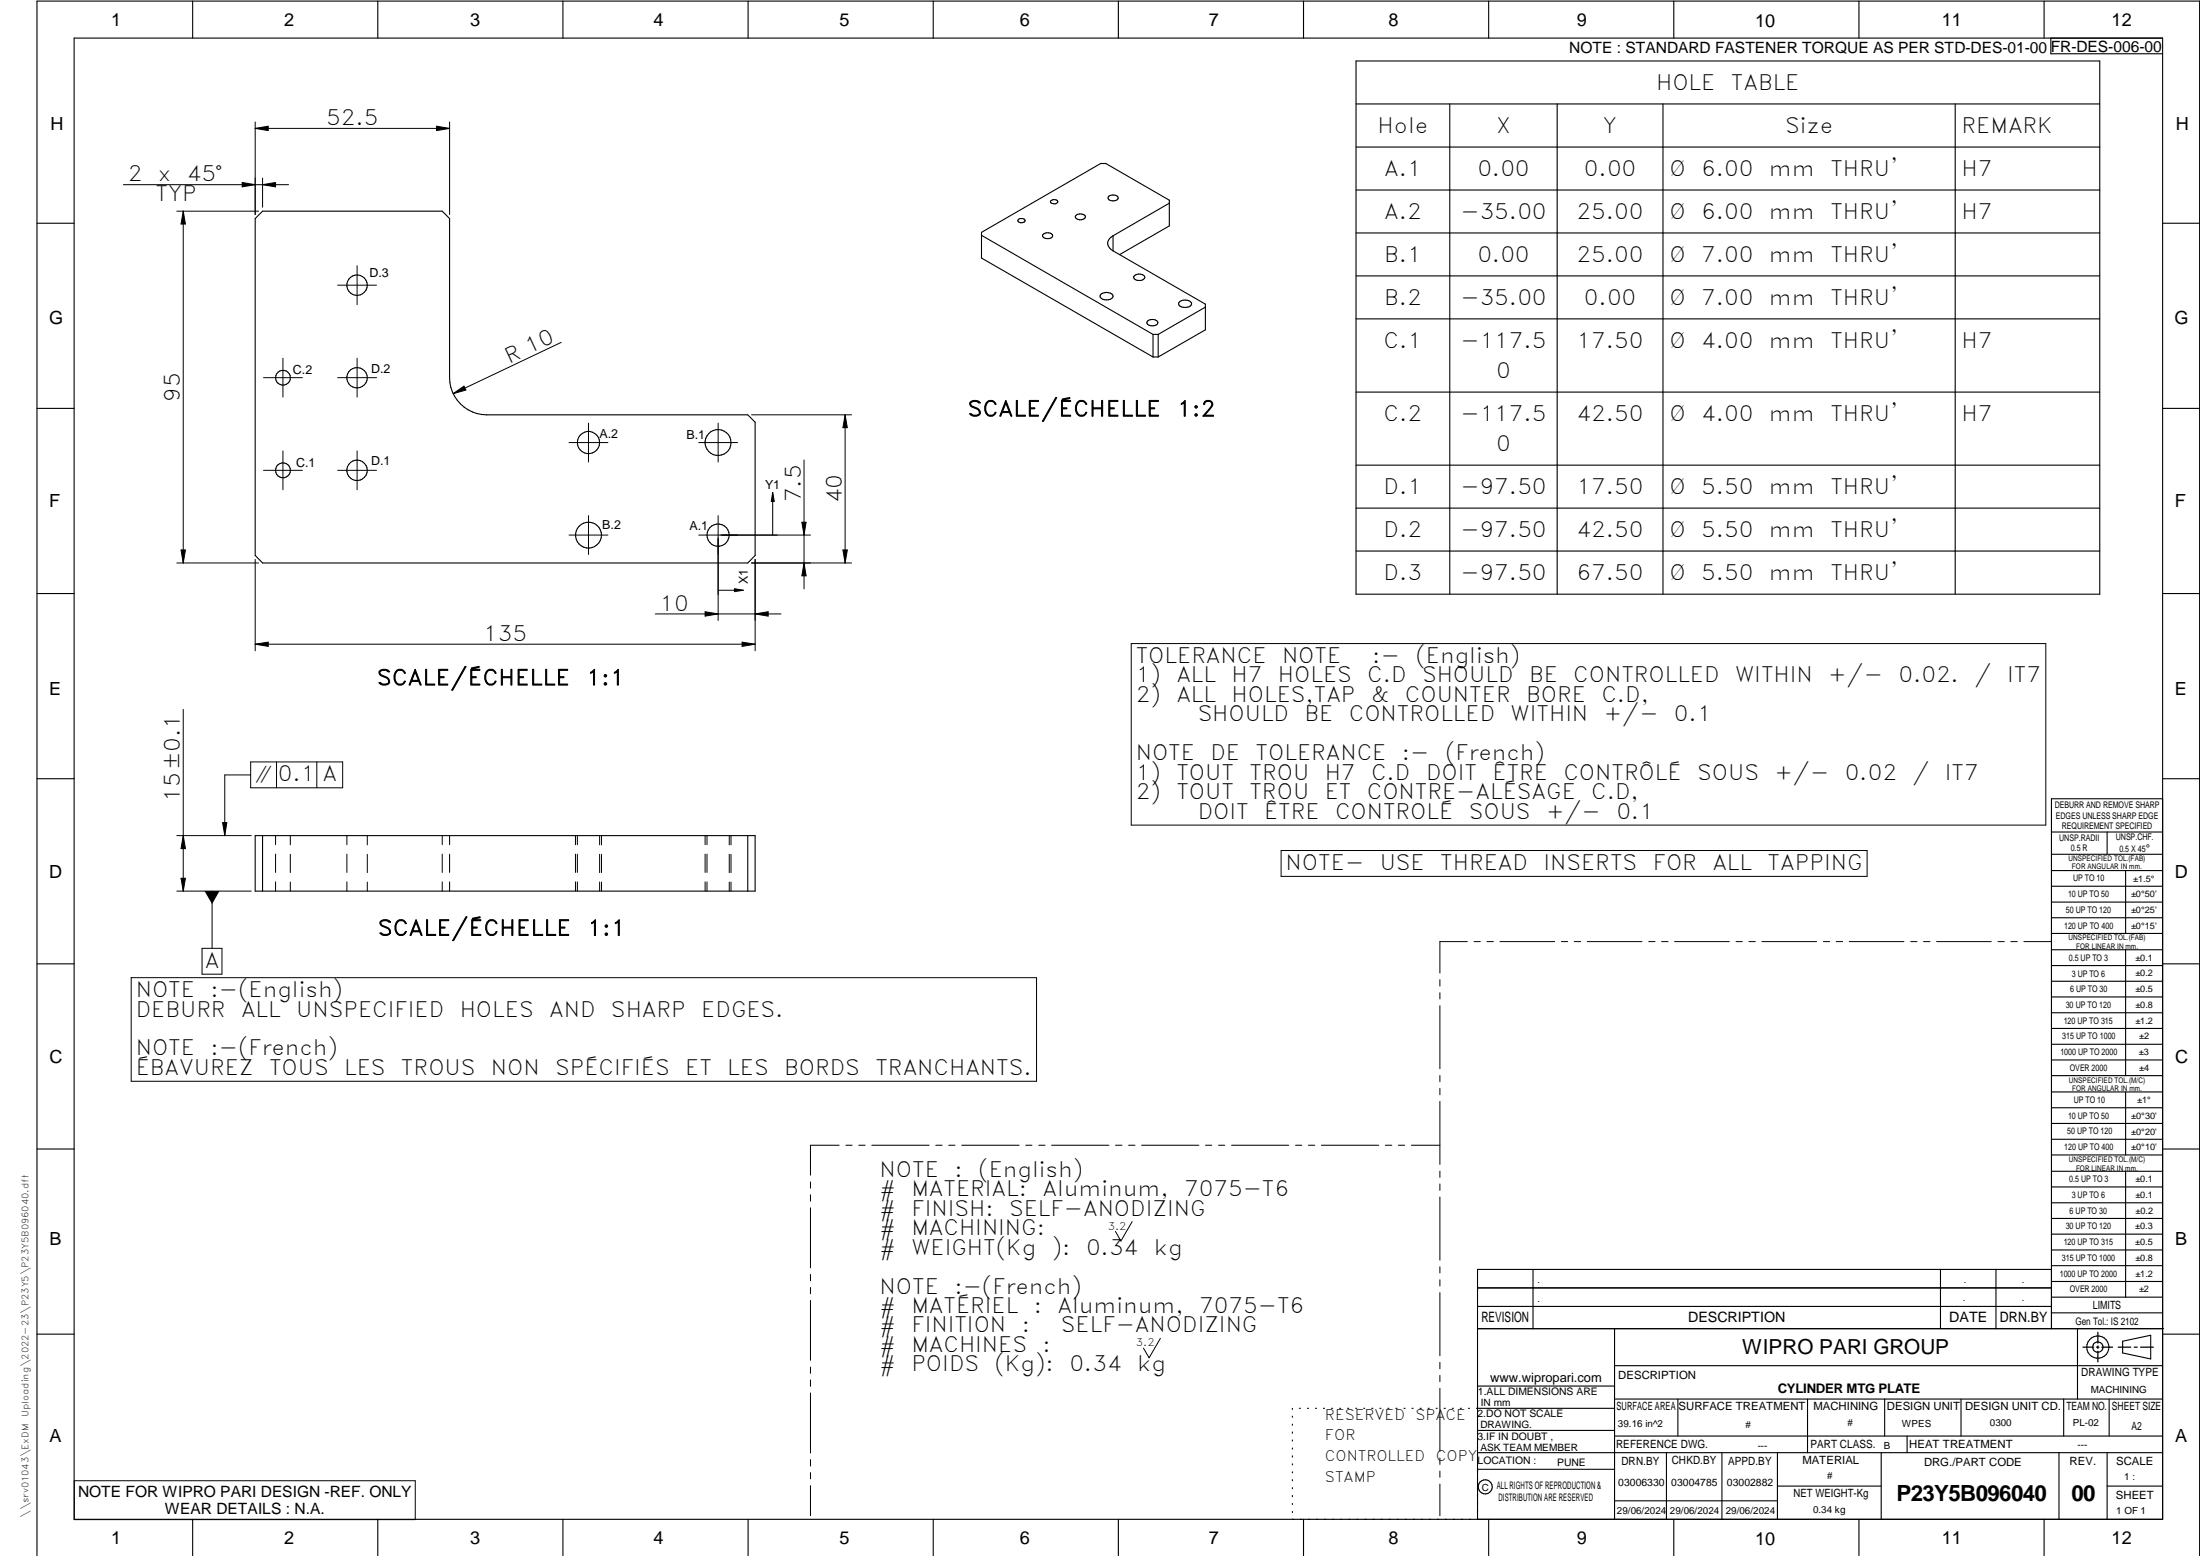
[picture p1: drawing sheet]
<svg xmlns="http://www.w3.org/2000/svg" width="594mm" height="420mm" viewBox="0 0 594 420" stroke-linecap="round" stroke-linejoin="round" font-family="sans-serif">
<g fill="none" stroke="#000" stroke-width=".3">
<path d="M20 10.3h564v400h-564zM52 .3v10M102 .3v10M152 .3v10M202 .3v10M252 .3v10M302 .3v10M352 .3v10M366.2 16.5h200.8v143.9h-200.8zM402 .3v10M452 .3v10M502 .3v10"/>
<path d="M552 .3v10M553.8 10.3v4.2h30.2M366.2 28.1h200.8M366.2 39.7h200.8M391.5 28.1v132.3M420.5 28.1v132.3M449.1 28.1v132.3M528 28.1v132.3M70.9 57h48.5l2 2v43a10 10 0 0 0 10 10h70.5l2 2v36l-2 2h-131l-2-2v-91zM275 59.2l.3-.1a1.17 1.17 0 0 1 1.5 .5 1.05 1.05 0 0 1-1 .6 1.05 1.05 0 0 1-.9-.8zM283.8 54.1l.8-.2a.75 .75 0 0 1 1 .8 1.17 1.17 0 0 1-1.9-.3zM290.7 58l.8-.2a1.05 1.05 0 0 1 1.5 1 1.64 1.64 0 0 1-2.6-.3z"/>
<path d="M299.5 52.9l.8-.2a1.06 1.06 0 0 1 1.6 1 1.7 1.7 0 0 1-2.7-.2zM315.8 54.9l-15.2 8.8M366.2 51.3h200.8M10 60.3h10M265 63.5l46.4 26.8M281.6 63.4a1.67 1.67 0 0 1 2.7 .3 1.6 1.6 0 0 1-2.8 0zM297.4 79.4a2.21 2.21 0 0 1 3.2 .6 2.03 2.03 0 0 1-3.6 0zM300.6 67.7l24.9 14.4v7l-12.7 7.3M300.6 63.7v4M300.6 63.7a2.15 2.15 0 0 0-1.5 2 2.15 2.15 0 0 0 1.5 2M302.3 68.7l13.5-7.7v-6.9l-17.2-9.9h-1.4l-32.2 18.5v7l46.4 26.7M306.3 74.5a1.86 1.86 0 0 1 2.9 .4 1.78 1.78 0 0 1-3.1 .1z"/>
<path d="M366.2 62.9h200.8M366.2 74.5h200.8M584 60.3h10M309.9 86.7a1.8 1.8 0 0 1 2.8 .4 1.74 1.74 0 0 1-3 .1zM311.4 90.3h1.4M311.4 96.4h1.4M311.4 90.3v6.1M312.8 90.3v6.1M318.6 81.4a2.12 2.12 0 0 1 3.2 .6 2.07 2.07 0 0 1-3.5 0zM325.5 82.9l-12.7 7.4M366.2 86.1h200.8M10 110.3h10"/>
<path d="M190.4 119.9a3.5 3.5 0 0 1 4.6-3.8 3.5 3.5 0 0 1 1.4 5.8 3.5 3.5 0 0 1-5.8-1.3l-.2-.7M366.2 105.9h200.8M584 110.3h10M366.2 125.6h200.8M366.2 137.2h200.8M366.2 148.8h200.8M10 160.3h10M584 160.3h10M10 210.3h10M584 215.7h-30v143.1M584 210.3h10M68.9 225.6h135v15h-135z"/>
<path d="M70.9 225.6v15M201.9 225.6v15M554 224.7h30M554 230.7h30M554 235.1h30M554 239.3h30M569 224.7v6M574 235.1v17M554 243.6h30M554 247.8h30M554 252.1h30M554 256.5h30"/>
<path d="M574 256.5v33.9M10 260.3h10M554 260.7h30M554 265h30M554 269.2h30M554 273.5h30M554 277.7h30M584 260.3h10M554 282h30M554 286.2h30M554 290.4h30M554 294.9h30"/>
<path d="M554 299.1h30M574 294.9v17M10 310.3h10M554 303.4h30M554 307.6h30M554 311.9h30M554 316.3h30M574 316.3v34M584 310.3h10M554 320.5h30M554 324.8h30M554 329h30"/>
<path d="M554 333.2h30M554 337.5h30M399 358.8h185.2M399 352.8h155M399 347.8h155M414 342.8v16M436 358.8v51.5M524 342.8v16M539 342.8v16M554 341.8h30M554 346h30M554 350.3h30"/>
<path d="M554 354.5h30M554 342.8h-155v67.5M561 358.8v19M10 360.3h10M399 374.3h37M436 377.8h148M453.1 377.8v10M488.1 377.8v14.5M508.9 377.8v10M529.5 377.8v10M557.3 377.8v10M569.5 377.8v10"/>
<path d="M573.2 362.2l7.6-1.6v6.3l-7.6-1.6zM584 368.8h-148M584 360.3h10M349 380.3v.3M349 382.4v.3M349 384.6v.3M349 386.7v.3M349 388.8v.3M349 391v.3M349 393.1v.3M349 395.3v.3M349 397.4v.3"/>
<path d="M349 399.5v.3M350.9 380.3h.2M353.1 380.3h.2M355.2 380.3h.3M357.4 380.3h.3M359.6 380.3h.3M361.7 380.3h.3M363.9 380.3h.3M366.1 380.3h.3M368.3 380.3h.2M370.4 380.3h.3M372.6 380.3h.3"/>
<path d="M374.8 380.3h.3M376.9 380.3h.4M379.1 380.3h.3M381.3 380.3h.3M383.4 380.3h.4M385.6 380.3h.3M387.8 380.3h.3M390 380.3h.3M392.2 380.3h.3M394.3 380.3h.3M396.5 380.3h.3M398.7 380.3h37.3"/>
<path d="M399 396.7h37M399 392.3h185M399 386.2h37M436 387.8h148M450 392.3v18M465 392.3v18M480 392.3v18M508 392.3v18M515 387.8v4.5M556 392.3v18M569 392.3v18M52 410.3v9.7"/>
<path d="M102 410.3v9.7M152 410.3v9.7M202 410.3v9.7M252 410.3v9.7M302 410.3v9.7M349 401.7v.3M349 403.8v.4M349 406v.3M349 408.1v.3M352 410.3v9.7M402 410.3v9.7M436 405.3h44"/>
<path d="M452 410.3v9.7M480 401.3h28M502 410.3v9.7M552 410.3v9.7M569 401.3h15M10 420v-419.7h584v419.7"/>
<circle cx="96.4" cy="77" r="2.76"/>
<circle cx="76.4" cy="102" r="1.99"/>
<circle cx="96.4" cy="102" r="2.75"/>
<circle cx="158.9" cy="119.5" r="2.99"/>
<circle cx="76.4" cy="127" r="2"/>
<circle cx="96.4" cy="127" r="2.76"/>
<circle cx="158.9" cy="144.5" r="3.5"/>
<circle cx="193.9" cy="144.5" r="3"/>
<circle cx="566.5" cy="363.7" r="1.39"/>
<circle cx="566.5" cy="363.8" r="3"/>
<circle cx="401.1" cy="401.5" r="1.9"/>
</g>
<g fill="none" stroke="#000" stroke-width=".27">
<path d="M68.9 34.7l3.5-.6v1.2zM68.9 32.9v25.1M68.9 34.7h52.5M117.9 34.1l3.5 .6-3.5 .6zM121.4 32.9v25.1M33.3 49.9h44.6M47.7 57h22.1M49.5 57l.6 3.5h-1.2zM49.5 57v95M65.4 49.3l3.5 .6-3.5 .6zM70.9 49.9l3.5-.6v1.2zM70.9 48.1v7.9"/>
<path d="M91.2 77h10.5M96.4 71.8v10.5M76.4 96.7v10.5M96.4 96.7v10.5M151.5 92.5l-29.1 13.8M71.2 102h10.5M91.2 102h10.5M122.4 106.3l2.9-2 .5 1zM153.7 119.5h10.5M158.9 114.3v10.5M188.7 119.5h10.5M193.9 114.3v10.5"/>
<path d="M202.9 112h27M228.2 112l.6 3.5h-1.2zM228.2 112v40M71.2 127h10.5M76.4 121.8v10.4M91.2 127h10.5M96.4 121.8v10.4M158.9 139.2v10.5M193.9 139.2v28.4M208.7 133v11.5M208.7 133l.4 2.4h-.8zM217.1 124.2v34.8"/>
<path d="M47.7 152h22.1M48.9 148.5h1.2l-.6 3.5zM68.9 151v24.7M153.7 144.5h10.5M188.7 144.5h30.2M193.9 159.4h6.8M198.3 159l2.4 .4-2.4 .4zM203.9 151v24.7M216.5 141h1.2l-.6 3.5zM217.1 152l.6 3.5h-1.2zM227.6 148.5h1.2l-.6 3.5zM229.9 152h-27"/>
<path d="M68.9 173.9l3.5-.5v1.1zM68.9 173.9h135M176.9 165.8h34M190.4 165.2l3.5 .6-3.5 .6zM200.4 173.4l3.5 .5-3.5 .6zM203.9 165.8l3.5-.6v1.2zM305.5 173.8h246.9v49h-246.9zM49.5 191.6v49M67.7 205.7h24.8v7h-24.8zM67.7 209.3h-7v16.3M74.7 205.7v7M85.5 205.7v7"/>
<path d="M47.7 225.6h20.2M48.9 237.2h1.2l-.6 3.4zM49.5 225.6l.6 3.6h-1.2zM60.1 222.1h1.1l-.5 3.5zM74.4 225.6v2.5M74.4 230.6v5M74.4 238.1v2.5M78.4 225.6v2.5M78.4 230.7v4.9M78.4 238.2v2.4M93.7 225.6v2.5M93.7 230.6v5"/>
<path d="M93.7 238.1v2.5M99.2 225.6v2.5M99.2 230.7v4.9M99.2 238.2v2.4M119.4 225.6v2.5M119.4 230.6v5M119.4 238.1v2.5M121.4 225.6v2.5M121.4 230.6v5M121.4 238.1v2.5M155.4 225.6v2.5M155.4 230.6v5"/>
<path d="M155.4 238.1v2.5M155.9 225.6v2.5M155.9 230.6v5M155.9 238.1v2.5M161.9 225.6v2.5M161.9 230.7v4.9M161.9 238.2v2.4M162.4 225.6v2.5M162.4 230.7v4.9M162.4 238.2v2.4M190.4 225.6v2.5M190.4 230.6v5"/>
<path d="M190.4 238.1v2.5M190.9 225.6v2.5M190.9 230.6v5M190.9 238.1v2.5M196.9 225.6v2.5M196.9 230.7v4.9M196.9 238.2v2.4M197.4 225.6v2.5M197.4 230.7v4.9M197.4 238.2v2.4M345.9 229.7h158.3v6.9h-158.3zM47.7 240.6h20.2"/>
<path d="M54.6 256.1h5.3v7h-5.3zM57.3 240.6v15.5M396.2 254.3h-7.4v8.5M398.1 254.3h1.6M401.5 254.3h1.8M405 254.3h14.8M421.6 254.3h1.7M425.1 254.3h1.7M428.6 254.3h14.8M445.2 254.3h1.7M448.7 254.3h1.7M452.2 254.3h14.8"/>
<path d="M468.8 254.3h1.7M472.3 254.3h1.7M475.8 254.3h14.8M492.4 254.3h1.7M495.8 254.3h1.8M499.4 254.3h14.7M516 254.3h1.6M519.4 254.3h1.8M522.9 254.3h14.8M539.5 254.3h1.7M543 254.3h1.7M546.5 254.3h7.4"/>
<path d="M35.4 264h244.5v28h-244.5zM388.8 264.5v1.8M388.8 268.1v1.6M388.8 271.6v17M388.8 290.4v1.7M388.8 293.9v1.7M388.8 297.4v17M218.9 319.2v1.6M226.6 309.2h-7.7v8.1M228.4 309.2h1.7M231.9 309.2h1.7M235.4 309.2h15.5"/>
<path d="M252.7 309.2h1.7M256.2 309.2h1.7M259.7 309.2h15.5M277 309.2h1.7M280.5 309.2h1.7M284 309.2h15.5M301.2 309.2h1.8M304.8 309.2h1.7M308.3 309.2h15.5M325.5 309.2h1.7M329.1 309.2h1.6M332.6 309.2h15.4"/>
<path d="M349.8 309.2h1.7M353.3 309.2h1.7M356.8 309.2h15.5M374.1 309.2h1.7M377.6 309.2h1.7M381.1 309.2h7.7M388.8 316.2v1.7M388.8 319.7v1.7M218.9 322.6v1.8M218.9 326.1v16.2M305.7 329.9l-3 5.2-1.5-2.6M388.8 323.2v17.1"/>
<path d="M218.9 344.1v1.8M218.9 347.6v1.7M218.9 351.2v16.1M388.8 342.1v1.6M388.8 345.6v1.7M388.8 349v17.1M218.9 369.1v1.7M218.9 372.6v1.8M218.9 376.1v16.2M313.3 361.4l-3 5.2-1.5-2.6M388.8 367.9v1.7M388.8 371.4v1.7"/>
<path d="M388.8 374.9v17M20.1 399.8h92v10.5h-92zM218.9 394.1v1.8M218.9 397.6v1.7M388.8 393.7v1.7M388.8 397.2v1.7M218.9 401.2v8.1M388.8 400.7v8.6"/>
</g>
<path d="M566.5 359.7v3M562.5 363.8h2.9M566.1 363.8h.7M566.5 363.4v.7M566.5 364.9v2.8M567.6 363.8h2.9M572 363.8h3.4M576.3 363.8h.8M578 363.8h3.5" fill="none" stroke="#000" stroke-width=".34"/>
<g fill="#000">
<path d="M68.9 34.7l3.5-.6v1.2zM117.9 34.1l3.5 .6-3.5 .6zM65.4 49.3l3.5 .6-3.5 .6zM70.9 49.9l3.5-.6v1.2zM49.5 57l.6 3.5h-1.2zM122.4 106.3l2.9-2 .5 1zM228.2 112l.6 3.5h-1.2zM208.7 133l.4 2.4h-.8zM48.9 148.5h1.2l-.6 3.5zM198.3 159l2.4 .4-2.4 .4zM217.1 152l.6 3.5h-1.2zM216.5 141h1.2l-.6 3.5z"/>
<path d="M227.6 148.5h1.2l-.6 3.5zM68.9 173.9l3.5-.5v1.1zM190.4 165.2l3.5 .6-3.5 .6zM200.4 173.4l3.5 .5-3.5 .6zM203.9 165.8l3.5-.6v1.2zM49.5 225.6l.6 3.6h-1.2zM48.9 237.2h1.2l-.6 3.4zM60.1 222.1h1.1l-.5 3.5zM55.2 240.6h4.1l-2 3.5z"/>
</g>
<g font-size="6">
<text x="512.1" y="405.2">P23Y5B096040</text>
<text x="559.4" y="405.2">00</text>
</g>
<g font-size="5.7">
<text x="447.2" y="24.2">HOLE</text>
<text x="467.4" y="24.2">TABLE</text>
<text x="88.1" y="33.8">52.5</text>
<text x="372" y="35.8">Hole</text>
<text x="404" y="35.8">X</text>
<text x="432.9" y="35.8">Y</text>
<text x="482" y="35.8">Size</text>
<text x="529.7" y="35.8">REMARK</text>
<text x="373.8" y="47.4">A.1</text>
<text x="398.9" y="47.4">0.00</text>
<text x="427.7" y="47.4">0.00</text>
<text x="450.8" y="47.4">Ø</text>
<text x="459.4" y="47.4">6.00</text>
<text x="477.7" y="47.4">mm</text>
<text x="494.3" y="47.4">THRU'</text>
<text x="529.7" y="47.4">H7</text>
<text x="34.5" y="49">2</text>
<text x="42.7" y="49">x</text>
<text x="50.5" y="49">45°</text>
<text x="42" y="54.2">TYP</text>
<text x="373.8" y="59">A.2</text>
<text x="394.4" y="59">-35.00</text>
<text x="425.7" y="59">25.00</text>
<text x="450.8" y="59">Ø</text>
<text x="459.4" y="59">6.00</text>
<text x="477.7" y="59">mm</text>
<text x="494.3" y="59">THRU'</text>
<text x="529.7" y="59">H7</text>
<text x="373.8" y="70.6">B.1</text>
<text x="398.9" y="70.6">0.00</text>
<text x="425.7" y="70.6">25.00</text>
<text x="450.8" y="70.6">Ø</text>
<text x="459.4" y="70.6">7.00</text>
<text x="477.7" y="70.6">mm</text>
<text x="494.3" y="70.6">THRU'</text>
<text x="373.8" y="82.3">B.2</text>
<text x="394.4" y="82.3">-35.00</text>
<text x="427.7" y="82.3">0.00</text>
<text x="450.8" y="82.3">Ø</text>
<text x="459.4" y="82.3">7.00</text>
<text x="477.7" y="82.3">mm</text>
<text x="494.3" y="82.3">THRU'</text>
<text x="373.6" y="93.9">C.1</text>
<text x="394.4" y="93.9">-117.5</text>
<text x="425.7" y="93.9">17.50</text>
<text x="450.8" y="93.9">Ø</text>
<text x="459.4" y="93.9">4.00</text>
<text x="477.7" y="93.9">mm</text>
<text x="494.3" y="93.9">THRU'</text>
<text x="529.7" y="93.9">H7</text>
<text x="137.4" y="98.2" transform="rotate(-25 137.4 98.2)">R 10</text>
<text x="404" y="102">0</text>
<text x="48.6" y="108.5" transform="rotate(-90 48.6 108.5)">95</text>
<text x="261.3" y="112.4">SCALE/ÉCHELLE</text>
<text x="317.8" y="112.4">1:2</text>
<text x="373.6" y="113.6">C.2</text>
<text x="394.4" y="113.6">-117.5</text>
<text x="425.7" y="113.6">42.50</text>
<text x="450.8" y="113.6">Ø</text>
<text x="459.4" y="113.6">4.00</text>
<text x="477.7" y="113.6">mm</text>
<text x="494.3" y="113.6">THRU'</text>
<text x="529.7" y="113.6">H7</text>
<text x="404" y="121.7">0</text>
<text x="216.2" y="135.6" transform="rotate(-90 216.2 135.6)">7.5</text>
<text x="227.3" y="135.9" transform="rotate(-90 227.3 135.9)">40</text>
<text x="373.6" y="133.3">D.1</text>
<text x="394.4" y="133.3">-97.50</text>
<text x="425.7" y="133.3">17.50</text>
<text x="450.8" y="133.3">Ø</text>
<text x="459.4" y="133.3">5.50</text>
<text x="477.7" y="133.3">mm</text>
<text x="494.3" y="133.3">THRU'</text>
<text x="373.6" y="144.9">D.2</text>
<text x="394.4" y="144.9">-97.50</text>
<text x="425.7" y="144.9">42.50</text>
<text x="450.8" y="144.9">Ø</text>
<text x="459.4" y="144.9">5.50</text>
<text x="477.7" y="144.9">mm</text>
<text x="494.3" y="144.9">THRU'</text>
<text x="373.6" y="156.5">D.3</text>
<text x="394.4" y="156.5">-97.50</text>
<text x="425.7" y="156.5">67.50</text>
<text x="450.8" y="156.5">Ø</text>
<text x="459.4" y="156.5">5.50</text>
<text x="477.7" y="156.5">mm</text>
<text x="494.3" y="156.5">THRU'</text>
<text x="178.1" y="164.9">10</text>
<text x="130.5" y="173.1">135</text>
<text x="306.7" y="179">TOLERANCE</text>
<text x="346.2" y="179">NOTE</text>
<text x="370.6" y="179">:-</text>
<text x="382.2" y="179">(English)</text>
<text x="101.8" y="185">SCALE/ÉCHELLE</text>
<text x="158.3" y="185">1:1</text>
<text x="306.7" y="184.3">1)</text>
<text x="317.7" y="184.3">ALL</text>
<text x="332.6" y="184.3">H7</text>
<text x="345.1" y="184.3">HOLES</text>
<text x="369.2" y="184.3">C.D</text>
<text x="384" y="184.3">SHOULD</text>
<text x="412.9" y="184.3">BE</text>
<text x="424.9" y="184.3">CONTROLLED</text>
<text x="468.5" y="184.3">WITHIN</text>
<text x="493.7" y="184.3">+/-</text>
<text x="512.7" y="184.3">0.02.</text>
<text x="533.2" y="184.3">/</text>
<text x="542" y="184.3">IT7</text>
<text x="306.7" y="189.5">2)</text>
<text x="317.7" y="189.5">ALL</text>
<text x="332.6" y="189.5">HOLES,TAP</text>
<text x="370.2" y="189.5">&amp;</text>
<text x="379.4" y="189.5">COUNTER</text>
<text x="412.1" y="189.5">BORE</text>
<text x="432.4" y="189.5">C.D,</text>
<text x="323.4" y="194.8">SHOULD</text>
<text x="352.3" y="194.8">BE</text>
<text x="364.2" y="194.8">CONTROLLED</text>
<text x="407.9" y="194.8">WITHIN</text>
<text x="433.1" y="194.8">+/-</text>
<text x="452" y="194.8">0.1</text>
<text x="306.7" y="205.3">NOTE</text>
<text x="326.9" y="205.3">DE</text>
<text x="339.1" y="205.3">TOLERANCE</text>
<text x="378.6" y="205.3">:-</text>
<text x="390.2" y="205.3">(French)</text>
<text x="75.1" y="211">0.1 A</text>
<text x="306.7" y="210.5">1)</text>
<text x="306.7" y="215.8">2)</text>
<text x="317.7" y="215.8">TOUT</text>
<text x="317.7" y="210.5">TOUT</text>
<text x="337.4" y="215.8">TROU</text>
<text x="337.4" y="210.5">TROU</text>
<text x="357.7" y="215.8">ET</text>
<text x="357.7" y="210.5">H7</text>
<text x="369.1" y="215.8">CONTRE-ALÉSAGE</text>
<text x="370.3" y="210.5">C.D</text>
<text x="385.1" y="210.5">DOIT</text>
<text x="403" y="210.5">ÊTRE</text>
<text x="422.2" y="210.5">CONTRÔLÉ</text>
<text x="429.7" y="215.8">C.D,</text>
<text x="458.3" y="210.5">SOUS</text>
<text x="479.2" y="210.5">+/-</text>
<text x="498.1" y="210.5">0.02</text>
<text x="516.4" y="210.5">/</text>
<text x="525.2" y="210.5">IT7</text>
<text x="48.6" y="216.5" transform="rotate(-90 48.6 216.5)">15±0.1</text>
<text x="323.4" y="221">DOIT</text>
<text x="341.4" y="221">ÊTRE</text>
<text x="360.5" y="221">CONTROLÉ</text>
<text x="396.7" y="221">SOUS</text>
<text x="417.5" y="221">+/-</text>
<text x="436.5" y="221">0.1</text>
<text x="347.2" y="234.9">NOTE-</text>
<text x="372.6" y="234.9">USE</text>
<text x="388.9" y="234.9">THREAD</text>
<text x="416.8" y="234.9">INSERTS</text>
<text x="446.3" y="234.9">FOR</text>
<text x="462.4" y="234.9">ALL</text>
<text x="477.3" y="234.9">TAPPING</text>
<text x="102" y="252.6">SCALE/ÉCHELLE</text>
<text x="158.6" y="252.6">1:1</text>
<text x="55.3" y="261.3">A</text>
<text x="36.7" y="269.2">NOTE</text>
<text x="56.8" y="269.2">:-(English)</text>
<text x="36.7" y="274.5">DEBURR</text>
<text x="65.1" y="274.5">ALL</text>
<text x="80" y="274.5">UNSPECIFIED</text>
<text x="124.1" y="274.5">HOLES</text>
<text x="148.3" y="274.5">AND</text>
<text x="165" y="274.5">SHARP</text>
<text x="189.4" y="274.5">EDGES.</text>
<text x="36.7" y="285">NOTE</text>
<text x="56.8" y="285">:-(French)</text>
<text x="36.7" y="290.2">ÉBAVUREZ</text>
<text x="72.7" y="290.2">TOUS</text>
<text x="93" y="290.2">LES</text>
<text x="108.3" y="290.2">TROUS</text>
<text x="132.6" y="290.2">NON</text>
<text x="149.9" y="290.2">SPÉCIFIÉS</text>
<text x="185" y="290.2">ET</text>
<text x="196.4" y="290.2">LES</text>
<text x="211.8" y="290.2">BORDS</text>
<text x="236.4" y="290.2">TRANCHANTS.</text>
<text x="237.5" y="317.8">NOTE</text>
<text x="257.7" y="317.8">:</text>
<text x="264.1" y="317.8">(English)</text>
<text x="237.5" y="323">#</text>
<text x="246.1" y="323">MATERIAL:</text>
<text x="281.5" y="323">Aluminum,</text>
<text x="319.8" y="323">7075-T6</text>
<text x="237.5" y="328.3">#</text>
<text x="246.1" y="328.3">FINISH:</text>
<text x="272.5" y="328.3">SELF-ANODIZING</text>
<text x="237.5" y="333.5">#</text>
<text x="246.1" y="333.5">MACHINING:</text>
<text x="237.5" y="338.8">#</text>
<text x="246.1" y="338.8">WEIGHT(Kg</text>
<text x="284" y="338.8">):</text>
<text x="293.3" y="338.8">0.34</text>
<text x="311.6" y="338.8">kg</text>
<text x="237.5" y="349.3">NOTE</text>
<text x="257.7" y="349.3">:-(French)</text>
<text x="237.5" y="354.5">#</text>
<text x="237.5" y="359.8">#</text>
<text x="246.1" y="359.8">FINITION</text>
<text x="246.1" y="354.5">MATÉRIEL</text>
<text x="275.9" y="359.8">:</text>
<text x="279.2" y="354.5">:</text>
<text x="285.6" y="354.5">Aluminum,</text>
<text x="286.5" y="359.8">SELF-ANODIZING</text>
<text x="323.8" y="354.5">7075-T6</text>
<text x="237.5" y="365">#</text>
<text x="246.1" y="365">MACHINES</text>
<text x="281.5" y="365">:</text>
<text x="237.5" y="370.3">#</text>
<text x="246.1" y="370.3">POIDS</text>
<text x="268.5" y="370.3">(Kg):</text>
<text x="288.8" y="370.3">0.34</text>
<text x="307.1" y="370.3">kg</text>
</g>
<text font-size="5.6" x="470.5" y="365.5">WIPRO PARI GROUP</text>
<text font-size="5.4" x="69" y="211">i</text>
<g font-size="4.9">
<text x="30" y="6.9">1</text>
<text x="76.7" y="6.9">2</text>
<text x="127" y="6.9">3</text>
<text x="176.5" y="6.9">4</text>
<text x="226.7" y="6.9">5</text>
<text x="275.4" y="6.9">6</text>
<text x="326.4" y="6.9">7</text>
<text x="375" y="6.9">8</text>
<text x="425.8" y="6.9">9</text>
<text x="473.9" y="7.3">10</text>
<text x="524.3" y="6.9">11</text>
<text x="570.2" y="6.9">12</text>
<text x="13.6" y="35.1">H</text>
<text x="587.6" y="35.1">H</text>
<text x="13.2" y="87.5">G</text>
<text x="587.2" y="87.5">G</text>
<text x="13.2" y="137">F</text>
<text x="587.2" y="137">F</text>
<text x="13.2" y="187.6">E</text>
<text x="587.2" y="187.6">E</text>
<text x="13.2" y="237">D</text>
<text x="587.2" y="237">D</text>
<text x="13.4" y="287.1">C</text>
<text x="587.4" y="287.1">C</text>
<text x="13.4" y="336.2">B</text>
<text x="587.4" y="336.2">B</text>
<text x="13.4" y="389.3">A</text>
<text x="587.4" y="389.3">A</text>
<text x="30" y="416.9">1</text>
<text x="76.7" y="416.9">2</text>
<text x="127" y="416.9">3</text>
<text x="176.5" y="416.9">4</text>
<text x="226.7" y="416.9">5</text>
<text x="275.4" y="416.9">6</text>
<text x="326.4" y="416.9">7</text>
<text x="375" y="416.9">8</text>
<text x="425.8" y="416.9">9</text>
<text x="473.9" y="417.3">10</text>
<text x="524.3" y="416.9">11</text>
<text x="570.2" y="416.9">12</text>
</g>
<g font-size="4.2">
<text x="423.7" y="14.3">NOTE : STANDARD FASTENER TORQUE AS PER STD-DES-01-00</text>
<text x="553.8" y="14">FR-DES-006-00</text>
<text x="21.1" y="404.3">NOTE FOR WIPRO PARI DESIGN -REF. ONLY</text>
<text x="44.5" y="408.8">WEAR DETAILS : N.A.</text>
</g>
<g font-size="3.9">
<text x="400" y="357.1">REVISION</text>
<text x="455.9" y="357.1">DESCRIPTION</text>
<text x="526.4" y="357.1">DATE</text>
<text x="540" y="357.1">DRN.BY</text>
<text x="357.8" y="383.3">RESERVED</text>
<text x="382.3" y="383.3">SPACE</text>
<text x="357.8" y="388.9">FOR</text>
<text x="357.8" y="394.5">CONTROLLED</text>
<text x="387.8" y="394.5">COPY</text>
<text x="357.8" y="400">STAMP</text>
</g>
<text font-size="3.6" x="480.1" y="376.1">CYLINDER MTG PLATE</text>
<text font-size="3.5" x="402.4" y="373.3">www.wipropari.com</text>
<g font-size="3.4">
<text x="99.8" y="74.9">D.3</text>
<text x="79.1" y="100.9">C.2</text>
<text x="100.2" y="100.7">D.2</text>
<text x="161.9" y="118.2">A.2</text>
<text x="185.4" y="118.5">B.1</text>
<text x="100.2" y="125.5">D.1</text>
<text x="80" y="126.1">C.1</text>
<text x="206.6" y="132.2">Y1</text>
<text x="162.6" y="142.9">B.2</text>
<text x="186.2" y="143">A.1</text>
<text x="201.9" y="157.7" transform="rotate(-90 201.9 157.7)">X1</text>
</g>
<g font-size="3.1">
<text x="565.1" y="353.5">LIMITS</text>
<text x="562" y="371.7">DRAWING TYPE</text>
<text x="437" y="372.3">DESCRIPTION</text>
<text x="436.5" y="380.8">SURFACE AREA</text>
<text x="453.3" y="380.8">SURFACE TREATMENT</text>
<text x="489.7" y="380.8">MACHINING</text>
<text x="509.5" y="380.8">DESIGN UNIT</text>
<text x="530.6" y="380.8">DESIGN UNIT CD.</text>
<text x="558" y="380.6">TEAM NO.</text>
<text x="570.3" y="380.7">SHEET SIZE</text>
<text x="575.6" y="386.1">A2</text>
<text x="436.4" y="391.1">REFERENCE DWG.</text>
<text x="437.8" y="395.5">DRN.BY</text>
<text x="451.4" y="395.4">CHKD.BY</text>
<text x="466.6" y="395.5">APPD.BY</text>
<text x="486.7" y="395.4">MATERIAL</text>
<text x="488.9" y="390.9">PART CLASS.</text>
<text x="515.6" y="390.9">HEAT TREATMENT</text>
<text x="519.6" y="395.9">DRG./PART CODE</text>
<text x="558.9" y="395.5">REV.</text>
<text x="571.4" y="395.6">SCALE</text>
<text x="484.3" y="404.2">NET WEIGHT-Kg</text>
<text x="571.4" y="404.7">SHEET</text>
</g>
<text font-size="3" x="579.5" y="230.1">°</text>
<g font-size="2.8">
<text x="299.1" y="332.1">3.2</text>
<text x="560.4" y="357.7">Gen Tol.: IS 2102</text>
<text x="306.7" y="363.6">3.2</text>
<text x="399.1" y="376.6">1.ALL DIMENSIONS ARE</text>
<text x="399" y="382.7">2.DO NOT SCALE</text>
<text x="399" y="388.7">3.IF IN DOUBT ,</text>
<text x="399" y="395.4">LOCATION :</text>
<text x="420.5" y="396">PUNE</text>
<text x="404.2" y="402">ALL RIGHTS OF REPRODUCTION &amp;</text>
<text x="437" y="401.2">03006330</text>
<text x="451.3" y="401.2">03004785</text>
<text x="466.3" y="401.2">03002882</text>
<text x="404.7" y="405.4">DISTRIBUTION ARE RESERVED</text>
</g>
<g font-size="2.7">
<text x="564.6" y="376.2">MACHINING</text>
<text x="399.9" y="379.7">IN mm</text>
<text x="399.7" y="385.7">DRAWING.</text>
<text x="436.9" y="385.4">39.16 in^2</text>
<text x="471.4" y="385.5">#</text>
<text x="498.9" y="385">#</text>
<text x="513.6" y="385.3">WPES</text>
<text x="537.3" y="385.1">0300</text>
<text x="559.7" y="385.1">PL-02</text>
<text x="399.7" y="391.8">ASK TEAM MEMBER</text>
<text x="474.6" y="391.2">---</text>
<text x="508.7" y="391.2">B</text>
<text x="561" y="391.1">---</text>
<text x="493.4" y="399.5">#</text>
<text x="573.6" y="399.7">1 :</text>
<text x="400.1" y="402.5">C</text>
<text x="436.6" y="408.7">29/06/2024</text>
<text x="450.9" y="408.8">29/06/2024</text>
<text x="466" y="408.9">29/06/2024</text>
<text x="489.6" y="408.5">0.34 kg</text>
<text x="571.4" y="408.7">1 OF 1</text>
</g>
<g font-size="2.5">
<text x="554.9" y="218.3">DEBURR AND REMOVE SHARP</text>
<text x="555.2" y="221">EDGES UNLESS SHARP EDGE</text>
<text x="556.1" y="227.1">UNSP.RADII</text>
<text x="556.8" y="223.8">REQUIREMENT SPECIFIED</text>
<text x="571.4" y="226.9">UNSP.CHF.</text>
<text x="559.2" y="229.9">0.5 R</text>
<text x="572.3" y="230.1">0.5 X 45</text>
<text x="559.8" y="238">UP TO 10</text>
<text x="576.1" y="238.1">±1.5°</text>
<text x="558.5" y="242.2">10 UP TO 50</text>
<text x="575.5" y="242.3">±0°50'</text>
<text x="557.4" y="250.7">120 UP TO 400</text>
<text x="557.9" y="246.5">50 UP TO 120</text>
<text x="575.5" y="250.7">±0°15'</text>
<text x="575.5" y="246.5">±0°25'</text>
<text x="558.7" y="259.4">0.5 UP TO 3</text>
<text x="559.5" y="263.7">3 UP TO 6</text>
<text x="576.6" y="263.6">±0.2</text>
<text x="576.6" y="259.4">±0.1</text>
<text x="559" y="267.9">6 UP TO 30</text>
<text x="576.6" y="267.9">±0.5</text>
<text x="557.8" y="272.2">30 UP TO 120</text>
<text x="576.6" y="272.2">±0.8</text>
<text x="556.9" y="280.7">315 UP TO 1000</text>
<text x="557.3" y="276.4">120 UP TO 315</text>
<text x="576.6" y="276.4">±1.2</text>
<text x="577.7" y="280.7">±2</text>
<text x="556.4" y="284.9">1000 UP TO 2000</text>
<text x="577.6" y="284.9">±3</text>
<text x="558.9" y="289.2">OVER 2000</text>
<text x="577.7" y="289.3">±4</text>
<text x="560" y="297.9">UP TO 10</text>
<text x="577.1" y="297.9">±1°</text>
<text x="558.5" y="302.1">10 UP TO 50</text>
<text x="575.5" y="302.1">±0°30'</text>
<text x="557.4" y="310.6">120 UP TO 400</text>
<text x="558.2" y="306.3">50 UP TO 120</text>
<text x="575.5" y="310.6">±0°10'</text>
<text x="575.5" y="306.4">±0°20'</text>
<text x="558.8" y="319.2">0.5 UP TO 3</text>
<text x="559.4" y="323.4">3 UP TO 6</text>
<text x="576.6" y="319.2">±0.1</text>
<text x="576.6" y="323.5">±0.1</text>
<text x="558.9" y="327.7">6 UP TO 30</text>
<text x="576.7" y="327.7">±0.2</text>
<text x="557.8" y="332">30 UP TO 120</text>
<text x="576.6" y="332">±0.3</text>
<text x="556.8" y="340.5">315 UP TO 1000</text>
<text x="557.3" y="336.3">120 UP TO 315</text>
<text x="576.6" y="336.3">±0.5</text>
<text x="576.6" y="340.5">±0.8</text>
<text x="415.2" y="346.4">.</text>
<text x="530.3" y="346.5">.</text>
<text x="545.9" y="346.4">.</text>
<text x="556.2" y="344.7">1000 UP TO 2000</text>
<text x="576.6" y="344.7">±1.2</text>
<text x="415.2" y="351.5">.</text>
<text x="530" y="351.3">.</text>
<text x="545.9" y="351.4">.</text>
<text x="558.9" y="349">OVER 2000</text>
<text x="577.6" y="349">±2</text>
</g>
<g font-size="2.4">
<text x="7.7" y="382.7" transform="rotate(-90 7.7 382.7)">Uploading\2022-23\P23Y5\P23Y5B096040.dft</text>
<text x="7.7" y="409.8" transform="rotate(-90 7.7 409.8)">\\srv01043\ExDM</text>
</g>
<g font-size="2.1">
<text x="558.5" y="232.4">UNSPECIFIED TOL.(FAB)</text>
<text x="559.5" y="234.7">FOR ANGULAR IN mm.</text>
<text x="558.6" y="253.9">UNSPECIFIED TOL.(FAB)</text>
<text x="560.7" y="256.3">FOR LINEAR IN mm.</text>
<text x="558.7" y="292.3">UNSPECIFIED TOL.(M/C)</text>
<text x="559.6" y="294.7">FOR ANGULAR IN mm.</text>
<text x="558.7" y="313.7">UNSPECIFIED TOL.(M/C)</text>
<text x="560.6" y="316.1">FOR LINEAR IN mm.</text>
</g>
</svg>
